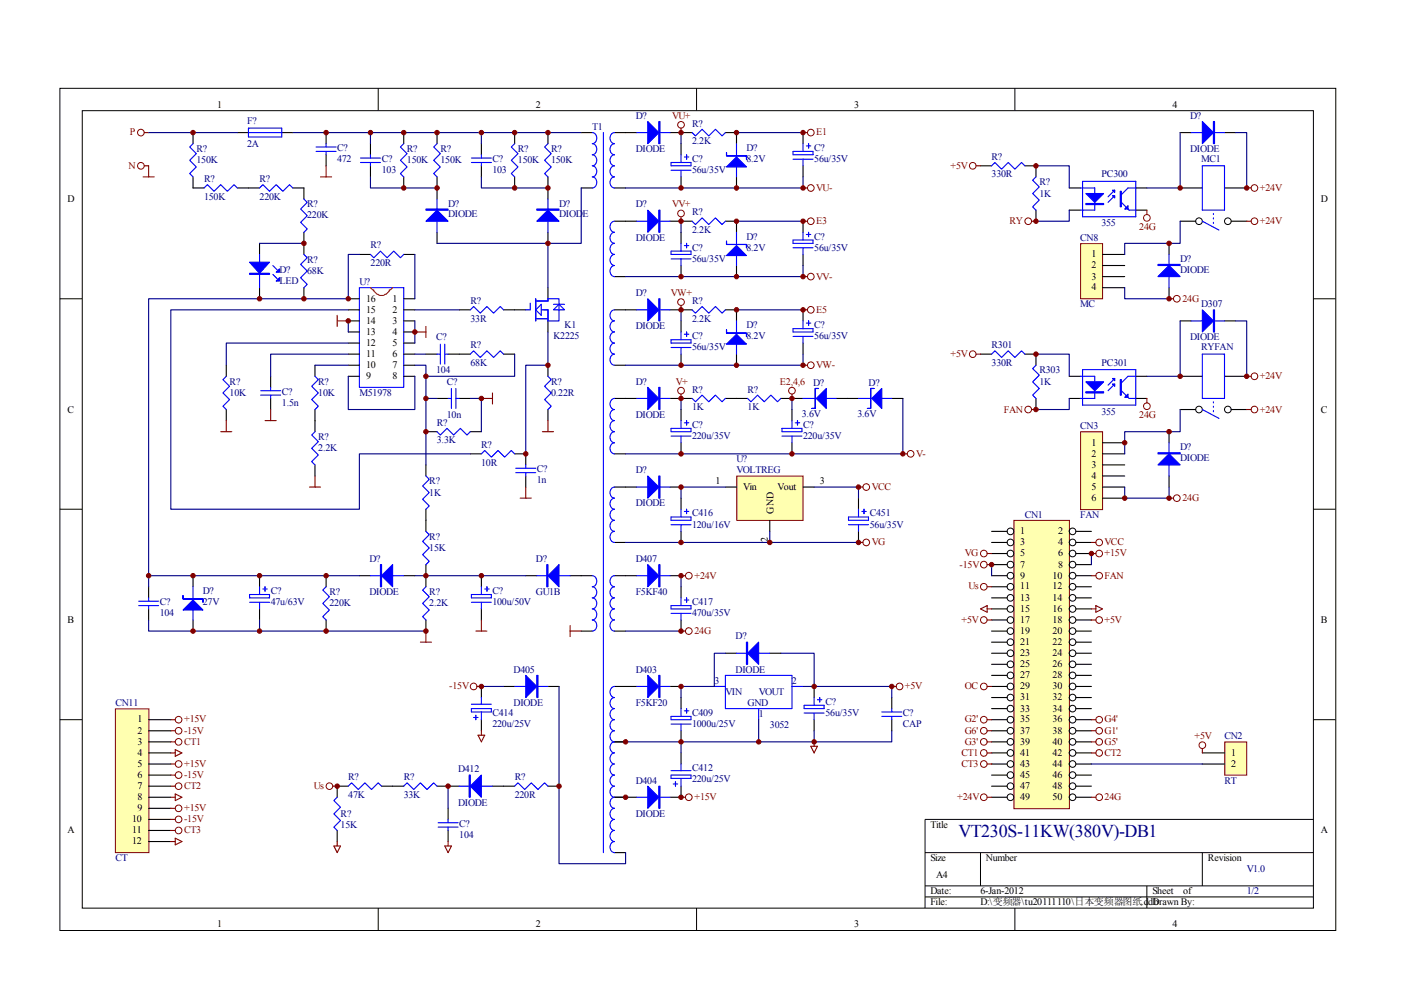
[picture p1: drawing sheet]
<svg xmlns="http://www.w3.org/2000/svg" width="297mm" height="210mm" viewBox="0 0 297 210" stroke-linecap="round" stroke-linejoin="round" font-family="sans-serif">
<g fill="none" stroke="#000" stroke-width=".21">
<path d="M12.7 18.7h270.5v178.6h-270.5zM80.2 18.7v4.7M147.7 18.7v4.7M215.2 18.7v4.7M17.4 23.5h261.1v169h-261.1zM12.7 63.3h4.7M278.4 63.3h4.7M12.7 108h4.7M278.4 108h4.7M12.7 152.6h4.7M278.4 152.6h4.7M278.4 173.7h-82.3v18.8"/>
<path d="M80.2 192.5v4.7M147.7 192.5v4.7M196.1 180.8h82.3M196.1 187.8h82.3M196.1 190.2h82.3M207.9 180.8v7M215.2 192.5v4.7M243.2 187.8v4.7M254.9 180.8v7"/>
</g>
<g fill="none" stroke="#000" stroke-width=".23">
<path d="M40.9 37.5v2.4h2.4M40.9 28.1v2.4M50.3 39.9h4.7M62.1 39.9h2.3v2.3M78.5 30.5v2.3M78.5 35.2v2.3M85.6 28.1v2.4M85.6 37.5v2.4M92.7 28.1v2.4M92.7 37.5v4.7M102.1 30.5v2.3M102.1 35.2v2.3"/>
<path d="M109.1 28.1v2.4M109.1 37.5v2.4M116.2 28.1v2.4M116.2 37.5v4.7M123.2 28.1h2.4M123.2 39.9h2.4M130.3 28.1h2.3M130.3 39.9h2.3M55 51.6v2.3M64.4 49.3v4.6M76.2 53.9h2.3M85.6 53.9h2.4"/>
<path d="M92.7 49.3v2.3M116.2 49.3v2.3M130.3 58.6h2.3M130.3 46.9h2.3M48 77.4v2.4M55 61v2.3M57.4 79.8v2.3M64.4 61v2.3M66.8 77.4v2.4M73.8 77.4h2.4M73.8 65.7h2.4M73.8 63.3h2.4"/>
<path d="M73.8 68h2.4M73.8 70.4h2.4M73.8 72.7h2.4M73.8 75.1h2.4M73.8 79.8h2.4M85.6 77.4h2.4M85.6 65.7h2.4M85.6 63.3h2.4M85.6 68h2.4M85.6 70.4h2.4M85.6 72.7h2.4M85.6 75.1h2.4"/>
<path d="M85.6 79.8h2.4M90.3 75.1h2.4M95 75.1h4.7M97.4 65.7h2.3M106.8 65.7h4.7M106.8 75.1h2.3M116.2 61v2.3M116.2 68v2.4M116.2 77.4v2.4M130.3 77.4h2.3M130.3 65.7h2.3M48 86.8v2.4"/>
<path d="M57.4 84.5v2.3M66.8 86.8v4.7M66.8 98.6v2.3M90.3 91.5h2.4M90.3 98.6v2.3M92.7 84.5h2.3M97.4 84.5h2.3M99.7 96.2h2.4M99.7 91.5h2.4M109.1 96.2h2.4v2.4M116.2 86.8v2.4M130.3 96.2h2.3"/>
<path d="M130.3 84.5h2.3M90.3 108v4.7M90.3 119.7v4.7M111.5 100.9v2.4M130.3 115h2.3M130.3 103.3h2.3M31.5 124.4v2.4M31.5 129.1v2.4M40.9 122.1v2.3M40.9 131.5v2.3M55 122.1v2.3M55 129.1v2.4"/>
<path d="M69.1 122.1v2.3M69.1 131.5v2.3M76.2 122.1h2.3M85.6 122.1h2.4M90.3 131.5v2.3M102.1 122.1v2.3M102.1 129.1v2.4M111.5 122.1h2.3M120.9 122.1h4.7M123.2 133.8h2.4M130.3 122.1h2.3M130.3 133.8h2.3"/>
<path d="M106.8 145.5h2.3M116.2 145.5h2.3M130.3 157.3h2.3M130.3 145.5h4.7M142 145.5h2.4M95 166.7h2.4M104.4 166.7h2.4M130.3 169h4.7M142 169h2.4M130.3 180.8h2.3"/>
</g>
<g fill="none" stroke="#00f" stroke-width=".23">
<path d="M40.9 30.5l-.7 .7 1.4 1.4-1.4 1.4 1.4 1.4-1.4 1.4 .7 .7M43.3 39.9l.7-.7 1.4 1.4 1.4-1.4 1.4 1.4 1.4-1.4 .7 .7M55 39.9l.7-.7 1.4 1.4 1.5-1.4 1.4 1.4 1.4-1.4 .7 .7M76.4 33.5h4.3M76.4 34.5h4.3M78.5 32.8v.7M78.5 34.5v.7M85.6 30.5l-.7 .7 1.4 1.4-1.4 1.4 1.4 1.4-1.4 1.4 .7 .7M92.7 30.5l-.8 .7 1.5 1.4-1.5 1.4 1.5 1.4-1.5 1.4 .8 .7M99.9 33.5h4.3M99.9 34.5h4.3M102.1 32.8v.7"/>
<path d="M102.1 34.5v.7M109.1 30.5l-.7 .7 1.4 1.4-1.4 1.4 1.4 1.4-1.4 1.4 .7 .7M116.2 30.5l-.7 .7 1.4 1.4-1.4 1.4 1.4 1.4-1.4 1.4 .7 .7M125.6 28.1a1.2 1.2 0 0 1 .9 1.2 1.2 1.2 0 0 1-.9 1.2 1.2 1.2 0 0 1 .9 1.1 1.2 1.2 0 0 1-.9 1.2 1.2 1.2 0 0 1 .9 1.2 1.2 1.2 0 0 1-.9 1.2 1.2 1.2 0 0 1 .9 1.1 1.2 1.2 0 0 1-.9 1.2 1.2 1.2 0 0 1 .9 1.2 1.2 1.2 0 0 1-.9 1.2M127.9 28.1v152.7M130.3 28.1a1.2 1.2 0 0 0-1 1.2 1.2 1.2 0 0 0 1 1.2 1.21 1.21 0 0 0-1 1.1 1.21 1.21 0 0 0 1 1.2 1.2 1.2 0 0 0-1 1.2 1.2 1.2 0 0 0 1 1.2 1.2 1.2 0 0 0-1 1.1 1.2 1.2 0 0 0 1 1.2 1.2 1.2 0 0 0-1 1.2 1.2 1.2 0 0 0 1 1.2M55 53.9v7.1M57.9 58.2l.9 .9M57.9 56.3l.9 .9M64.4 53.9l.7 .8-1.4 1.4 1.4 1.4-1.4 1.4 1.4 1.4-.7 .7M64.4 42.2l.7 .7-1.4 1.4 1.4 1.4-1.4 1.4 1.4 1.4-.7 .8M78.5 53.9l.8 .8 1.4-1.5 1.4 1.5 1.4-1.5 1.4 1.5 .7-.8"/>
<path d="M92.7 42.2v7.1M116.2 42.2v7.1M130.3 46.9a1.21 1.21 0 0 0-1 1.2 1.21 1.21 0 0 0 1 1.2 1.2 1.2 0 0 0-1 1.1 1.2 1.2 0 0 0 1 1.2 1.2 1.2 0 0 0-1 1.2 1.2 1.2 0 0 0 1 1.1 1.2 1.2 0 0 0-1 1.2 1.2 1.2 0 0 0 1 1.2 1.2 1.2 0 0 0-1 1.2 1.2 1.2 0 0 0 1 1.1M48 79.8l-.7 .7 1.4 1.4-1.4 1.4 1.4 1.4-1.4 1.4 .7 .7M66.8 79.8l.7 .7-1.4 1.4 1.4 1.4-1.4 1.4 1.4 1.4-.7 .7M76.2 61h9.4v21.1h-9.4zM92.7 75.1h.7M93.4 73v4.2M94.3 75.1h.7M94.3 73v4.2M99.7 75.1l.7-.7 1.4 1.4 1.4-1.4 1.4 1.4 1.5-1.4 .7 .7M99.7 65.7l.7-.7 1.4 1.4 1.4-1.4 1.4 1.4 1.5-1.4 .7 .7"/>
<path d="M112.4 64.3v1.4h-.9M113.6 63.8h2.6v-.5h2.3v4.7h-2.3v-2.3h-1.4M113.6 63.3v4.7M113.6 67.6h2.6M113.6 65.7l1.2-1.2v2.4zM116.2 79.8l.7 .7-1.4 1.4 1.4 1.4-1.4 1.4 1.4 1.4-.7 .7M117.3 65.7l1.2-1.2 1.2 1.2zM117.3 64.5h2.4M130.3 65.7a1.2 1.2 0 0 0-1 1.2 1.2 1.2 0 0 0 1 1.1 1.2 1.2 0 0 0-1 1.2 1.2 1.2 0 0 0 1 1.2 1.2 1.2 0 0 0-1 1.2 1.2 1.2 0 0 0 1 1.1 1.2 1.2 0 0 0-1 1.2 1.2 1.2 0 0 0 1 1.2 1.2 1.2 0 0 0-1 1.2 1.2 1.2 0 0 0 1 1.1M55.3 82.8h4.2M55.3 83.8h4.2M57.4 82.1v.7"/>
<path d="M57.4 83.8v.7M66.8 91.5l-.7 .7 1.4 1.4-1.4 1.5 1.4 1.4-1.4 1.4 .7 .7M92.7 91.5l.7 .7 1.4-1.4 1.4 1.4 1.4-1.4 1.4 1.4 .7-.7M95 84.5h.7M95.7 82.4v4.2M96.7 84.5h.7M96.7 82.4v4.2M102.1 96.2l.7-.7 1.4 1.4 1.4-1.4 1.4 1.4 1.4-1.4 .7 .7M109.4 99.3h4.2M111.5 98.6v.7M130.3 84.5a1.2 1.2 0 0 0-1 1.2 1.2 1.2 0 0 0 1 1.1 1.2 1.2 0 0 0-1 1.2 1.2 1.2 0 0 0 1 1.2 1.2 1.2 0 0 0-1 1.2 1.2 1.2 0 0 0 1 1.1 1.2 1.2 0 0 0-1 1.2 1.2 1.2 0 0 0 1 1.2 1.2 1.2 0 0 0-1 1.2 1.2 1.2 0 0 0 1 1.1M90.3 100.9l.7 .7-1.4 1.4 1.4 1.4-1.4 1.5 1.4 1.4-.7 .7"/>
<path d="M90.3 112.7l.7 .7-1.4 1.4 1.4 1.4-1.4 1.4 1.4 1.4-.7 .7M109.4 100.2h4.2M111.5 100.2v.7M130.3 103.3a1.2 1.2 0 0 0-1 1.1 1.2 1.2 0 0 0 1 1.2 1.2 1.2 0 0 0-1 1.2 1.2 1.2 0 0 0 1 1.2 1.21 1.21 0 0 0-1 1.1 1.21 1.21 0 0 0 1 1.2 1.2 1.2 0 0 0-1 1.2 1.2 1.2 0 0 0 1 1.2 1.2 1.2 0 0 0-1 1.1 1.2 1.2 0 0 0 1 1.2M29.4 127.5h4.2M29.4 128.4h4.2M31.5 126.8v.7M31.5 128.4v.7M40.9 124.4v7.1M52.9 127.7h4.2M52.9 126.1h4.2v.7h-4.2zM55 124.4v1.7"/>
<path d="M55 127.7v1.4M55.7 124.9h1M56.2 124.4v.9M69.1 124.4l-.7 .7 1.4 1.4-1.4 1.4 1.4 1.4-1.4 1.5 .7 .7M78.5 122.1h7.1M90.3 124.4l-.7 .7 1.4 1.4-1.4 1.4 1.4 1.4-1.4 1.5 .7 .7M99.9 126.1h4.3v.7h-4.3zM99.9 127.7h4.3M102.1 124.4v1.7M102.1 127.7v1.4M102.8 124.9h.9M103.2 124.4v.9"/>
<path d="M113.8 122.1h7.1M125.6 122.1a1.2 1.2 0 0 1 .9 1.1 1.2 1.2 0 0 1-.9 1.2 1.2 1.2 0 0 1 .9 1.2 1.2 1.2 0 0 1-.9 1.2M125.6 126.8a1.2 1.2 0 0 1 .9 1.1 1.2 1.2 0 0 1-.9 1.2 1.2 1.2 0 0 1 .9 1.2 1.2 1.2 0 0 1-.9 1.2 1.2 1.2 0 0 1 .9 1.1 1.2 1.2 0 0 1-.9 1.2M130.3 126.8a1.2 1.2 0 0 0-1 1.1 1.2 1.2 0 0 0 1 1.2 1.2 1.2 0 0 0-1 1.2 1.2 1.2 0 0 0 1 1.2 1.2 1.2 0 0 0-1 1.1 1.2 1.2 0 0 0 1 1.2M130.3 122.1a1.2 1.2 0 0 0-1 1.1 1.2 1.2 0 0 0 1 1.2 1.2 1.2 0 0 0-1 1.2 1.2 1.2 0 0 0 1 1.2M109.1 145.5h7.1M130.3 145.5a1.2 1.2 0 0 0-1 1.2 1.2 1.2 0 0 0 1 1.2 1.2 1.2 0 0 0-1 1.2 1.2 1.2 0 0 0 1 1.1 1.2 1.2 0 0 0-1 1.2 1.2 1.2 0 0 0 1 1.2 1.2 1.2 0 0 0-1 1.2 1.2 1.2 0 0 0 1 1.1 1.21 1.21 0 0 0-1 1.2 1.21 1.21 0 0 0 1 1.2 1.2 1.2 0 0 0-1 1.2 1.2 1.2 0 0 0 1 1.1 1.2 1.2 0 0 0-1 1.2 1.2 1.2 0 0 0 1 1.2 1.2 1.2 0 0 0-1 1.2 1.2 1.2 0 0 0 1 1.1 1.2 1.2 0 0 0-1 1.2 1.2 1.2 0 0 0 1 1.2 1.2 1.2 0 0 0-1 1.2 1.2 1.2 0 0 0 1 1.1 1.2 1.2 0 0 0-1 1.2 1.2 1.2 0 0 0 1 1.2 1.21 1.21 0 0 0-1 1.2 1.21 1.21 0 0 0 1 1.1 1.2 1.2 0 0 0-1 1.2 1.2 1.2 0 0 0 1 1.2 1.2 1.2 0 0 0-1 1.2 1.2 1.2 0 0 0 1 1.1 1.2 1.2 0 0 0-1 1.2 1.2 1.2 0 0 0 1 1.2M135 145.5h7M151.4 145.5h2.4M153.8 143.2h14.1v7h-14.1zM160.9 150.2v2.4M167.9 145.5h2.4"/>
<path d="M97.4 166.7h7M135 169h7"/>
</g>
<path d="M78.5 61l.5 .5h.3a1.74 1.74 0 0 0 1.6 1.1 1.74 1.74 0 0 0 1.6-1.1h.3l.4-.5" fill="none" stroke="#f00" stroke-width=".23"/>
<g fill="#00f" stroke="#00f" stroke-width=".23">
<path d="M113.8 46.9l2.4-2.3 2.3 2.3z"/>
<path d="M90.3 46.9l2.4-2.3 2.3 2.3z"/>
<path d="M52.9 55.6h4.2l-2.1 2.3z"/>
<path d="M59.3 58.9v.7h-.7z"/>
<path d="M59.3 57v.7h-.7z"/>
<path d="M118.5 119.7v4.7l-2.3-2.3z"/>
<path d="M83.2 119.7v4.7l-2.3-2.3z"/>
<path d="M38.8 129.3l2.1-2.1 2.1 2.1z"/>
<path d="M137.3 143.2l2.4 2.3-2.4 2.4z"/>
<path d="M137.3 166.7l2.4 2.3-2.4 2.4z"/>
<path d="M111.5 143.2l2.3 2.3-2.3 2.4z"/>
<path d="M99.7 166.7l2.4-2.4v4.7z"/>
<path d="M113.8 44.3h4.7v.3h-4.7z" fill-rule="evenodd"/>
<path d="M90.3 44.3h4.7v.3h-4.7z" fill-rule="evenodd"/>
<path d="M52.9 57.9h4.2v.3h-4.2z" fill-rule="evenodd"/>
<path d="M115.9 119.7h.3v4.7h-.3z" fill-rule="evenodd"/>
<path d="M80.7 119.7h.2v4.7h-.2z" fill-rule="evenodd"/>
<path d="M38.8 126.3v.7h4.2v.7v-.7h-4.2z" fill-rule="evenodd"/>
<path d="M139.7 143.2h.2v4.7h-.2z" fill-rule="evenodd"/>
<path d="M139.7 166.7h.2v4.7h-.2z" fill-rule="evenodd"/>
<path d="M113.8 143.2h.3v4.7h-.3z" fill-rule="evenodd"/>
<path d="M99.5 164.3h.2v4.7h-.2z" fill-rule="evenodd"/>
</g>
<g fill="none" stroke="#800000" stroke-width=".21">
<circle cx="29.9" cy="35.2" r=".71"/>
<circle cx="29.9" cy="28.1" r=".7"/>
</g>
<g fill="none" stroke="#800000" stroke-width=".23">
<path d="M30.3 37.5h2.4M30.6 28.1h.9M30.6 35.2h.9v2.3M71.5 66.9v2.3M71.5 68h2.3M88 70.4h2.3M90.3 69.2v2.4M46.8 91.5h2.3M48 89.2v2.3M56.2 89.2h2.4M57.4 86.8v2.4M102.1 84.5h2.3"/>
<path d="M104.4 83.3v2.4M115 91.5h2.3M116.2 89.2v2.3M65.6 103.3h2.4M66.8 100.9v2.4M110.3 105.6h2.3M111.5 103.3v2.3M89.1 136.2h2.4M90.3 133.8v2.4M100.9 133.8h2.3M102.1 131.5v2.3M120.9 132.6v2.4"/>
<path d="M120.9 133.8h2.3"/>
</g>
<g fill="none" stroke="#000080" stroke-width=".23">
<path d="M78.5 37.5v2.4h14.2M78.5 28.1v2.4M102.1 37.5v2.4h14.1M102.1 28.1v2.4M123.2 39.9v11.7h-7M55 51.6h9.4M76.2 53.9h-2.4v9.4h-42.3v58.8h44.7M88 53.9v9.4M92.7 51.6h23.5M116.2 51.6v9.4M66.8 77.4h7M73.8 79.8v7h14.2v-7"/>
<path d="M73.8 65.7h-37.6v42.3h40v-11.8h23.5M73.8 75.1h-16.4v4.7M73.8 72.7h-25.8v4.7M73.8 68v2.4M88 77.4h2.3v21.2M88 68v4.7M88 65.7h9.4M88 75.1h2.3M109.1 75.1v4.7h-18.8M116.2 70.4v7h-4.7v18.8M90.3 84.5h2.4M99.7 84.5h2.4v7"/>
<path d="M31.5 131.5v2.3h58.8M31.5 122.1v2.3M55 131.5v2.3M88 122.1h23.5"/>
</g>
<g fill="#800000" stroke="#800000" stroke-width=".21">
<circle cx="73.8" cy="63.3" r=".47"/>
<circle cx="64.4" cy="63.3" r=".47"/>
<circle cx="64.4" cy="51.6" r=".47"/>
<circle cx="116.2" cy="51.6" r=".47"/>
<circle cx="92.7" cy="39.9" r=".47"/>
<circle cx="85.6" cy="39.9" r=".47"/>
<circle cx="116.2" cy="39.9" r=".47"/>
<circle cx="109.1" cy="39.9" r=".47"/>
<circle cx="73.8" cy="68" r=".47"/>
<circle cx="88" cy="70.4" r=".47"/>
<circle cx="90.3" cy="122.1" r=".47"/>
<circle cx="102.1" cy="122.1" r=".47"/>
<circle cx="55" cy="63.3" r=".47"/>
<circle cx="69.1" cy="122.1" r=".47"/>
<circle cx="55" cy="122.1" r=".47"/>
<circle cx="40.9" cy="122.1" r=".47"/>
<circle cx="31.5" cy="122.1" r=".47"/>
<circle cx="90.3" cy="133.8" r=".47"/>
<circle cx="69.1" cy="133.8" r=".47"/>
<circle cx="40.9" cy="133.8" r=".47"/>
<circle cx="55" cy="133.8" r=".47"/>
<circle cx="90.3" cy="91.5" r=".47"/>
<circle cx="90.3" cy="79.8" r=".47"/>
<circle cx="90.3" cy="84.5" r=".47"/>
<circle cx="102.1" cy="84.5" r=".47"/>
<circle cx="116.2" cy="77.4" r=".47"/>
<circle cx="111.5" cy="96.2" r=".47"/>
<circle cx="132.6" cy="169" r=".47"/>
</g>
<path d="M156.3 101h14v9.3h-14z" fill="#ffffb0"/>
<g fill="none" stroke="#800000" stroke-width=".21">
<path d="M156.2 100.9h14.1v9.4h-14.1z"/>
<circle cx="144.4" cy="26.5" r=".71"/>
<circle cx="171.9" cy="39.9" r=".7"/>
<circle cx="171.9" cy="28.1" r=".7"/>
<circle cx="144.4" cy="45.3" r=".71"/>
<circle cx="171.9" cy="46.9" r=".7"/>
<circle cx="171.9" cy="58.6" r=".7"/>
<circle cx="144.4" cy="64" r=".71"/>
<circle cx="171.9" cy="65.7" r=".71"/>
<circle cx="171.9" cy="77.4" r=".7"/>
<circle cx="249.5" cy="63.3" r=".71"/>
<circle cx="144.4" cy="82.8" r=".71"/>
<circle cx="167.9" cy="82.8" r=".71"/>
<circle cx="193.1" cy="96.2" r=".71"/>
<circle cx="183.7" cy="115" r=".7"/>
<circle cx="183.7" cy="103.3" r=".7"/>
<circle cx="146" cy="133.8" r=".71"/>
<circle cx="146" cy="122.1" r=".71"/>
<circle cx="100.4" cy="145.5" r=".71"/>
<circle cx="190.7" cy="145.5" r=".71"/>
<circle cx="69.8" cy="166.7" r=".7"/>
<circle cx="146" cy="169" r=".71"/>
</g>
<g fill="none" stroke="#000" stroke-width=".23">
<path d="M132.6 28.1h2.4M142 28.1h4.7M144.4 30.5v2.3M144.4 37.5v2.4M153.8 28.1h2.4v2.4M156.2 37.5v2.4M170.3 28.1v2.4M170.3 35.2v2.3M132.6 46.9h2.4M142 46.9h4.7M144.4 49.3v2.3M144.4 56.3v2.3"/>
<path d="M153.8 46.9h2.4v2.4M156.2 56.3v2.3M170.3 46.9v2.4M170.3 53.9v2.4M132.6 65.7h2.4M142 65.7h4.7M144.4 68v2.4M144.4 75.1v2.3M153.8 65.7h2.4v2.3M156.2 75.1v2.3M170.3 65.7v2.3M170.3 72.7v2.4"/>
<path d="M132.6 84.5h2.4M142 84.5h4.7M144.4 86.8v2.4M144.4 93.9v2.3M153.8 84.5h4.7M165.6 84.5h4.7M167.9 86.8v2.4M167.9 93.9v2.3M177.3 84.5h2.4M132.6 103.3h2.4M142 103.3h2.4M144.4 105.6v2.4"/>
<path d="M144.4 112.7v2.3M153.8 103.3h2.4M163.2 110.3v2.4M170.3 103.3h2.3M182 105.6v2.4M182 112.7v2.3M132.6 122.1h2.4M142 122.1h2.4M144.4 124.4v2.4M144.4 131.5v2.3M153.8 138.5h2.4M163.2 138.5h2.4"/>
<path d="M102.1 145.5v2.4M102.1 152.6v2.3M144.4 147.9v2.3M144.4 154.9v2.4M144.4 159.6v2.4M172.6 145.5v2.4M172.6 152.6v2.3M189.1 147.9v2.3M189.1 152.6v2.3M71.5 176.1v2.3M73.8 166.7h-2.3v2.3M80.9 166.7h4.7"/>
<path d="M92.7 166.7h2.3M95 171.4v2.3M95 176.1v2.3M106.8 166.7h2.3M116.2 166.7h2.3M144.4 166.7v2.3"/>
</g>
<g fill="none" stroke="#00f" stroke-width=".23">
<path d="M135 28.1h7M142.3 34.5h4.2v.7h-4.2zM142.3 36.1h4.2M144.4 32.8v1.7M144.4 36.1v1.4M145.1 33.3h.9M145.6 32.8v.9M146.7 28.1l.7 .7 1.5-1.4 1.4 1.4 1.4-1.4 1.4 1.4 .7-.7M156.2 30.5v7M168.1 32.1h4.3v.7h-4.3zM168.1 33.7h4.3M170.3 30.5v1.6"/>
<path d="M170.3 33.7v1.5M171 30.9h.9M171.4 30.5v.9M135 46.9h7M142.3 53.2h4.2v.7h-4.2zM142.3 54.9h4.2M144.4 51.6v1.6M144.4 54.9v1.4M145.1 52.1h.9M145.6 51.6v.9M146.7 46.9l.7 .7 1.5-1.4 1.4 1.4 1.4-1.4 1.4 1.4 .7-.7M156.2 49.3v7"/>
<path d="M168.1 50.9h4.3v.7h-4.3zM168.1 52.5h4.3M170.3 49.3v1.6M170.3 52.5v1.4M171 49.7h.9M171.4 49.3v.9M135 65.7h7M142.3 72h4.2v.7h-4.2zM142.3 73.7h4.2M144.4 70.4v1.6M144.4 73.7v1.4M145.1 70.9h.9"/>
<path d="M145.6 70.4v.9M146.7 65.7l.7 .7 1.5-1.4 1.4 1.4 1.4-1.4 1.4 1.4 .7-.7M156.2 68v7.1M168.1 69.7h4.3v.7h-4.3zM168.1 71.3h4.3M170.3 68v1.7M170.3 71.3v1.4M171 68.5h.9M171.4 68v1M135 84.5h7M142.3 90.8h4.2v.7h-4.2zM142.3 92.5h4.2"/>
<path d="M144.4 89.2v1.6M144.4 92.5v1.4M145.1 89.6h.9M145.6 89.2v.9M146.7 84.5l.7 .7 1.5-1.4 1.4 1.4 1.4-1.4 1.4 1.4 .7-.7M158.5 84.5l.7 .7 1.4-1.4 1.4 1.4 1.4-1.4 1.5 1.4 .7-.7M165.8 92.5h4.2M165.8 90.8h4.2v.7h-4.2zM167.9 89.2v1.6M167.9 92.5v1.4M168.6 89.6h1M169.1 89.2v.9"/>
<path d="M170.3 84.5h7M135 103.3h7M142.3 109.6h4.2v.7h-4.2zM142.3 111.3h4.2M144.4 108v1.6M144.4 111.3v1.4M145.1 108.4h.9M145.6 108v.9M179.9 111.3h4.2M179.9 109.6h4.2v.7h-4.2zM182 108v1.6M182 111.3v1.4"/>
<path d="M182.7 108.4h1M183.2 108v.9M135 122.1h7M142.3 128.4h4.2v.7h-4.2zM142.3 130h4.2M144.4 126.8v1.6M144.4 130v1.5M145.1 127.2h.9M145.6 126.8v.9M156.2 138.5h7M99.9 150.2h4.3v.7h-4.3zM99.9 149.3h4.3"/>
<path d="M100.4 152.1h1M100.9 151.7v.9M102.1 147.9v1.4M102.1 150.9v1.7M142.3 151.9h4.2v.7h-4.2zM142.3 153.5h4.2M144.4 150.2v1.7M144.4 153.5v1.4M145.1 150.7h.9M145.6 150.2v1M170.5 149.5h4.2v.7h-4.2zM170.5 151.2h4.2"/>
<path d="M172.6 147.9v1.6M172.6 151.2v1.4M173.3 148.4h1M173.8 147.9v.9M187 151.9h4.2M187 150.9h4.2M189.1 150.2v.7M189.1 151.9v.7M71.5 169l-.7 .7 1.4 1.4-1.4 1.5 1.4 1.4-1.4 1.4 .7 .7M73.8 166.7l.7-.7 1.5 1.4 1.4-1.4 1.4 1.4 1.4-1.4 .7 .7M85.6 166.7l.7-.7 1.4 1.4 1.4-1.4 1.4 1.4 1.4-1.4 .8 .7M92.9 174.4h4.2"/>
<path d="M92.9 175.4h4.2M95 173.7v.7M95 175.4v.7M109.1 166.7l.7-.7 1.4 1.4 1.4-1.4 1.5 1.4 1.4-1.4 .7 .7M142.3 164.3h4.2v.7h-4.2zM142.3 163.4h4.2M142.7 166.2h1M143.2 165.7v1M144.4 162v1.4M144.4 165v1.7"/>
</g>
<g fill="#00f" stroke="#00f" stroke-width=".23">
<path d="M137.3 25.8l2.4 2.3-2.4 2.4z"/>
<path d="M137.3 44.6l2.4 2.3-2.4 2.4z"/>
<path d="M137.3 63.3l2.4 2.4-2.4 2.3z"/>
<path d="M137.3 100.9l2.4 2.4-2.4 2.3z"/>
<path d="M137.3 119.7l2.4 2.4-2.4 2.3z"/>
<path d="M160.9 136.2v4.7l-2.4-2.4z"/>
<path d="M154 35.4l2.2-2.1 2.1 2.1z"/>
<path d="M154 54.2l2.2-2.1 2.1 2.1z"/>
<path d="M154 73l2.2-2.1 2.1 2.1z"/>
<path d="M173.1 84.5l2.1-2.1v4.2z"/>
<path d="M137.3 82.1l2.4 2.4-2.4 2.3z"/>
<path d="M139.7 25.8h.2v4.7h-.2z" fill-rule="evenodd"/>
<path d="M139.7 44.6h.2v4.7h-.2z" fill-rule="evenodd"/>
<path d="M139.7 63.3h.2v4.7h-.2z" fill-rule="evenodd"/>
<path d="M139.7 100.9h.2v4.7h-.2z" fill-rule="evenodd"/>
<path d="M139.7 119.7h.2v4.7h-.2z" fill-rule="evenodd"/>
<path d="M158.3 136.2h.2v4.7h-.2z" fill-rule="evenodd"/>
<path d="M154 32.3v.7h4.3v.7v-.7h-4.3z" fill-rule="evenodd"/>
<path d="M154 51.1v.7h4.3v.7v-.7h-4.3z" fill-rule="evenodd"/>
<path d="M154 69.9v.7h4.3v.7v-.7h-4.3z" fill-rule="evenodd"/>
<path d="M172.8 82.4h.8h-.8v4.2h-.7h.7z" fill-rule="evenodd"/>
<path d="M139.7 82.1h.2v4.7h-.2z" fill-rule="evenodd"/>
</g>
<g fill="none" stroke="#000080" stroke-width=".23">
<path d="M144.4 28.1v2.4M156.2 28.1h14.1M170.3 37.5v2.4h-37.7M144.4 46.9v2.4M156.2 46.9h14.1M170.3 56.3v2.3h-37.7M144.4 65.7v2.3M156.2 65.7h14.1M170.3 75.1v2.3h-37.7M144.4 84.5v2.3M191.4 84.5v11.7h-58.8M132.6 115h49.4"/>
<path d="M153.8 103.3h-9.4v2.3M163.2 112.7v2.3M172.6 103.3h9.4v2.3M132.6 133.8h11.8M144.4 122.1v2.3M153.8 138.5h-2.4v7h-7v2.4M165.6 138.5h7v7M102.1 145.5h4.7M118.5 145.5v37.6h14.1v-2.3M144.4 157.3v2.3M160.9 152.6v4.7M170.3 145.5h18.8v2.4"/>
<path d="M172.6 154.9v2.4h-40M189.1 154.9v2.4h-16.5M95 166.7v4.7"/>
</g>
<g fill="#800000" stroke="#800000" stroke-width=".21">
<circle cx="118.5" cy="166.7" r=".47"/>
<circle cx="144.4" cy="145.5" r=".47"/>
<circle cx="132.6" cy="157.3" r=".47"/>
<circle cx="160.9" cy="157.3" r=".47"/>
<circle cx="144.4" cy="157.3" r=".47"/>
<circle cx="172.6" cy="157.3" r=".47"/>
<circle cx="172.6" cy="145.5" r=".47"/>
<circle cx="144.4" cy="103.3" r=".47"/>
<circle cx="144.4" cy="115" r=".47"/>
<circle cx="170.3" cy="28.1" r=".47"/>
<circle cx="156.1" cy="28.1" r=".47"/>
<circle cx="144.4" cy="28.1" r=".47"/>
<circle cx="170.3" cy="39.9" r=".47"/>
<circle cx="144.4" cy="39.9" r=".47"/>
<circle cx="156.1" cy="39.9" r=".47"/>
<circle cx="170.3" cy="46.9" r=".47"/>
<circle cx="156.1" cy="46.9" r=".47"/>
<circle cx="144.4" cy="46.9" r=".47"/>
<circle cx="170.3" cy="58.6" r=".47"/>
<circle cx="144.4" cy="58.6" r=".47"/>
<circle cx="156.1" cy="58.6" r=".47"/>
<circle cx="170.3" cy="65.7" r=".47"/>
<circle cx="156.1" cy="65.7" r=".47"/>
<circle cx="144.4" cy="65.7" r=".47"/>
<circle cx="170.3" cy="77.4" r=".47"/>
<circle cx="144.4" cy="77.4" r=".47"/>
<circle cx="156.1" cy="77.4" r=".47"/>
<circle cx="144.4" cy="84.5" r=".47"/>
<circle cx="163.2" cy="115" r=".47"/>
<circle cx="182" cy="103.3" r=".47"/>
<circle cx="182" cy="115" r=".47"/>
<circle cx="144.4" cy="122.1" r=".47"/>
<circle cx="144.4" cy="133.8" r=".47"/>
<circle cx="189.1" cy="145.5" r=".47"/>
<circle cx="144.4" cy="169" r=".47"/>
<circle cx="102.1" cy="145.5" r=".47"/>
<circle cx="71.5" cy="166.7" r=".47"/>
<circle cx="95" cy="166.7" r=".47"/>
</g>
<g fill="none" stroke="#800000" stroke-width=".23">
<path d="M144.4 27.2v.9M170.3 28.1h.9M170.3 39.9h.9M144.4 46v.9M170.3 46.9h.9M170.3 58.6h.9M144.4 64.8v.9M170.3 65.7h.9M170.3 77.4h.9M247.9 63.3h.9M144.4 83.5v1M167.9 83.5v1"/>
<path d="M191.4 96.2h1M182 103.3h1M182 115h1M144.4 122.1h.9M144.4 133.8h.9M101.1 145.5h1M101.4 155.9h1.4l-.7 1.4zM102.1 154.9v1M171.9 158.2h1.4l-.7 1.4zM172.6 157.3v.9M189.1 145.5h.9M70.5 166.7h1"/>
<path d="M70.8 179.4h1.4l-.7 1.4zM71.5 178.4v1M94.3 179.4h1.4l-.7 1.4zM95 178.4v1M144.4 169h.9"/>
</g>
<path d="M215.1 110.4h11.6v61.1h-11.6z" fill="#ffffb0"/>
<g fill="none" stroke="#800000" stroke-width=".21">
<path d="M215 110.3h11.7v61.2h-11.7z"/>
<circle cx="206.2" cy="35.2" r=".71"/>
<circle cx="218" cy="46.9" r=".71"/>
</g>
<g fill="none" stroke="#000" stroke-width=".21">
<circle cx="254.2" cy="46.9" r=".7"/>
<circle cx="260.3" cy="46.9" r=".71"/>
<circle cx="214.2" cy="112.7" r=".71"/>
<circle cx="214.2" cy="115" r=".71"/>
<circle cx="214.2" cy="119.7" r=".71"/>
<circle cx="214.2" cy="117.4" r=".71"/>
<circle cx="227.4" cy="112.7" r=".71"/>
<circle cx="227.4" cy="115" r=".7"/>
<circle cx="227.4" cy="119.7" r=".7"/>
<circle cx="227.4" cy="117.4" r=".7"/>
<circle cx="214.2" cy="129.1" r=".71"/>
<circle cx="214.2" cy="126.8" r=".71"/>
<circle cx="214.2" cy="133.8" r=".71"/>
<circle cx="214.2" cy="124.4" r=".71"/>
<circle cx="214.2" cy="138.5" r=".71"/>
<circle cx="214.2" cy="136.2" r=".71"/>
<circle cx="214.2" cy="131.5" r=".71"/>
<circle cx="214.2" cy="122.1" r=".71"/>
<circle cx="227.4" cy="129.1" r=".71"/>
<circle cx="227.4" cy="126.8" r=".71"/>
<circle cx="227.4" cy="124.4" r=".7"/>
<circle cx="227.4" cy="133.8" r=".7"/>
<circle cx="227.4" cy="138.5" r=".7"/>
<circle cx="227.4" cy="136.2" r=".7"/>
<circle cx="227.4" cy="122.1" r=".7"/>
<circle cx="227.4" cy="131.5" r=".7"/>
<circle cx="214.2" cy="143.2" r=".71"/>
<circle cx="214.2" cy="157.3" r=".71"/>
<circle cx="214.2" cy="145.5" r=".71"/>
<circle cx="214.2" cy="159.6" r=".71"/>
<circle cx="214.2" cy="140.8" r=".71"/>
<circle cx="214.2" cy="152.6" r=".71"/>
<circle cx="214.2" cy="147.9" r=".71"/>
<circle cx="214.2" cy="154.9" r=".71"/>
<circle cx="214.2" cy="150.2" r=".71"/>
<circle cx="227.4" cy="143.2" r=".71"/>
<circle cx="227.4" cy="157.3" r=".71"/>
<circle cx="227.4" cy="145.5" r=".71"/>
<circle cx="227.4" cy="140.8" r=".71"/>
<circle cx="227.4" cy="159.6" r=".71"/>
<circle cx="227.4" cy="152.6" r=".7"/>
<circle cx="227.4" cy="147.9" r=".7"/>
<circle cx="227.4" cy="154.9" r=".7"/>
<circle cx="227.4" cy="150.2" r=".7"/>
<circle cx="214.2" cy="162" r=".71"/>
<circle cx="214.2" cy="164.3" r=".71"/>
<circle cx="214.2" cy="169" r=".71"/>
<circle cx="214.2" cy="166.7" r=".71"/>
<circle cx="227.4" cy="162" r=".7"/>
<circle cx="227.4" cy="164.3" r=".7"/>
<circle cx="227.4" cy="169" r=".7"/>
<circle cx="227.4" cy="166.7" r=".7"/>
</g>
<g fill="none" stroke="#000" stroke-width=".23">
<path d="M207.9 35.2h2.3M217.3 35.2h2.3v2.3M226.7 39.9h2.3M240.8 39.9h2.4M250.2 39.9h4.7M250.2 28.1h2.4M259.6 39.9h4.7M259.6 28.1h2.4M219.6 44.6v2.3M226.7 44.6h2.3M240.8 44.6h2.4M247.9 51.6v2.3"/>
<path d="M250.2 46.9h3.3M261 46.9h3.3M247.9 61v2.3M250.2 68h2.4M259.6 68h2.4M210.2 112.7h3.3M210.2 115h3.3M210.2 117.4h3.3M210.2 119.7h3.3M228.1 112.7h3.3M228.1 115h3.3M228.1 117.4h3.3"/>
<path d="M228.1 119.7h3.3M210.2 122.1h3.3M210.2 124.4h3.3M210.2 126.8h3.3M210.2 129.1h3.3M210.2 131.5h3.3M210.2 133.8h3.3M210.2 136.2h3.3M210.2 138.5h3.3M228.1 122.1h3.3M228.1 124.4h3.3M228.1 126.8h3.3"/>
<path d="M228.1 129.1h3.3M228.1 131.5h3.3M228.1 133.8h3.3M228.1 136.2h3.3M228.1 138.5h3.3M210.2 140.9h3.3M210.2 143.2h3.3M210.2 145.5h3.3M210.2 147.9h3.3M210.2 150.2h3.3M210.2 152.6h3.3M210.2 154.9h3.3"/>
<path d="M210.2 157.3h3.3M210.2 159.6h3.3M228.1 140.9h3.3M228.1 143.2h3.3M228.1 145.5h3.3M228.1 147.9h3.3M228.1 150.2h3.3M228.1 152.6h3.3M228.1 154.9h3.3M228.1 157.3h3.3M228.1 159.6h3.3M210.2 162h3.3"/>
<path d="M210.2 164.3h3.3M210.2 166.7h3.3M210.2 169h3.3M228.1 162h3.3M228.1 164.3h3.3M228.1 166.7h3.3M228.1 169h3.3"/>
</g>
<g fill="none" stroke="#00f" stroke-width=".23">
<path d="M210.2 35.2l.7-.7 1.5 1.4 1.4-1.4 1.4 1.4 1.4-1.4 .7 .7M219.6 37.5l-.7 .7 1.5 1.4-1.5 1.4 1.5 1.4-1.5 1.5 .7 .7M229 39.9h3.1v4.7h-3.1M229.5 38.4h11.3v7.6h-11.3zM240.8 39.9h-1.6l-1.5 1.4M252.6 28.1h7M254.9 35.2h4.7v9.4h-4.7zM236.3 41.5l-1.4 1.4M236.3 40.3l-1.4 1.4M237.7 42.9l1.7 1.7h1.4M247.9 53.9v7.1M254.9 46.9l3.5 1.9"/>
<path d="M257.3 45.3v.2M257.3 46.2v.2M257.3 47.1v.3M252.6 68h7"/>
</g>
<g fill="#00f" stroke="#00f" stroke-width=".23">
<path d="M254.9 65.7l2.4 2.3-2.4 2.4z"/>
<path d="M230.2 41h3.8l-1.9 1.9z"/>
<path d="M235.9 40.3h.4v.5z"/>
<path d="M235.9 41.5h.4v.5z"/>
<path d="M239.2 43.6v.7h-.7z"/>
<path d="M254.9 25.8l2.4 2.3-2.4 2.4z"/>
<path d="M247.9 56.3l2.3 2.3h-4.7z"/>
<path d="M257.3 65.7h.2v4.7h-.2z" fill-rule="evenodd"/>
<path d="M230.2 43.1h3.8v.3h-3.8z" fill-rule="evenodd"/>
<path d="M237.5 40.6h.2v3.3h-.2z" fill-rule="evenodd"/>
<path d="M257.3 25.8h.2v4.7h-.2z" fill-rule="evenodd"/>
<path d="M245.5 56.1h4.7v.2h-4.7z" fill-rule="evenodd"/>
</g>
<path d="M206.9 35.2h1M218.7 46.9h.9" fill="none" stroke="#800000" stroke-width=".23"/>
<path d="M229.2 51.7h4.6v11.6h-4.6z" fill="#ffffb0"/>
<g fill="none" stroke="#800000" stroke-width=".21">
<path d="M229.1 51.7h4.7v11.6h-4.7z"/>
<circle cx="266" cy="39.9" r=".7"/>
<circle cx="243.2" cy="46.2" r=".71"/>
<circle cx="266" cy="46.9" r=".7"/>
<circle cx="206.2" cy="75.1" r=".71"/>
<circle cx="218" cy="86.8" r=".71"/>
</g>
<g fill="none" stroke="#000" stroke-width=".23">
<path d="M233.8 53.9h4.7M233.8 56.3h4.7M233.8 58.6h4.7M207.9 75.1h2.3M217.3 75.1h2.3v2.3M226.7 79.8h2.3M233.8 61h4.7M240.8 79.8h2.4M250.2 79.8h4.7M259.6 79.8h4.7M219.6 84.5v2.3M226.7 84.5h2.3"/>
<path d="M240.8 84.5h2.4M247.9 91.5v2.4M250.2 86.8h3.3M261 86.8h3.3M247.9 100.9v2.4"/>
</g>
<path d="M219.6 35.2h7.1v4.7M250.2 28.1v11.8h-7M262 28.1h2.3v11.8M226.7 44.6v2.3h-7.1M250.2 46.9v4.7h-11.7v2.3M238.5 61v2.3h9.4" fill="none" stroke="#000080" stroke-width=".23"/>
<path d="M264.3 39.9h1M243.2 44.6v.9M264.3 46.9h1M206.9 75.1h1M218.7 86.8h.9" fill="none" stroke="#800000" stroke-width=".23"/>
<g fill="#800000" stroke="#800000" stroke-width=".21">
<circle cx="250.2" cy="39.9" r=".47"/>
<circle cx="264.3" cy="39.9" r=".47"/>
<circle cx="219.6" cy="35.2" r=".47"/>
<circle cx="219.6" cy="46.9" r=".47"/>
<circle cx="247.9" cy="51.6" r=".47"/>
<circle cx="247.9" cy="63.3" r=".47"/>
</g>
<g fill="none" stroke="#00f" stroke-width=".23">
<path d="M210.2 75.1l.7-.7 1.5 1.4 1.4-1.4 1.4 1.4 1.4-1.4 .7 .7M219.6 77.4l-.7 .7 1.5 1.4-1.5 1.5 1.5 1.4-1.5 1.4 .7 .7M229 79.8h3.1v4.7h-3.1M229.5 78.4h11.3v7.5h-11.3zM240.8 79.8h-1.6l-1.5 1.4M254.9 75.1h4.7v9.4h-4.7zM236.3 81.4l-1.4 1.4M236.3 80.3l-1.4 1.4M237.7 82.8l1.7 1.7h1.4M247.9 93.9v7M254.9 86.8l3.5 1.9M257.3 85.2v.2"/>
<path d="M257.3 86.1v.3M257.3 87.1v.2"/>
</g>
<g fill="#00f" stroke="#00f" stroke-width=".23">
<path d="M230.2 81h3.8l-1.9 1.8z"/>
<path d="M235.9 80.3h.4v.4z"/>
<path d="M235.9 81.4h.4v.5z"/>
<path d="M239.2 83.5v.7h-.7z"/>
<path d="M245.5 98.6l2.4-2.4 2.3 2.4z"/>
<path d="M230.2 83.1h3.8v.2h-3.8z" fill-rule="evenodd"/>
<path d="M237.5 80.5h.2v3.3h-.2z" fill-rule="evenodd"/>
<path d="M245.5 96h4.7v.2h-4.7z" fill-rule="evenodd"/>
</g>
<g fill="none" stroke="#000" stroke-width=".21">
<circle cx="254.2" cy="86.8" r=".7"/>
<circle cx="260.3" cy="86.8" r=".71"/>
</g>
<path d="M229.2 91.6h4.6v16.4h-4.6z" fill="#ffffb0"/>
<g fill="none" stroke="#800000" stroke-width=".21">
<path d="M229.1 91.5h4.7v16.5h-4.7z"/>
<circle cx="266" cy="79.8" r=".71"/>
<circle cx="243.2" cy="86.1" r=".71"/>
<circle cx="266" cy="86.8" r=".7"/>
<circle cx="249.5" cy="105.6" r=".71"/>
</g>
<path d="M233.8 93.9h4.7M233.8 96.2h4.7M233.8 98.6h4.7M233.8 100.9h4.7M233.8 103.3h4.7M233.8 105.6h4.7" fill="none" stroke="#000" stroke-width=".23"/>
<path d="M219.6 75.1h7.1v4.7M250.2 68v11.8h-7M262 68h2.3v11.8M226.7 84.5v2.3h-7.1M250.2 86.8v4.7h-11.7v4.7M238.5 103.3v2.3h9.4v-2.3" fill="none" stroke="#000080" stroke-width=".23"/>
<path d="M264.3 79.8h1M243.2 84.5v.9M264.3 86.8h1M247.9 105.6h.9" fill="none" stroke="#800000" stroke-width=".23"/>
<g fill="#800000" stroke="#800000" stroke-width=".21">
<circle cx="250.2" cy="79.8" r=".47"/>
<circle cx="264.3" cy="79.8" r=".47"/>
<circle cx="219.6" cy="75.1" r=".47"/>
<circle cx="247.9" cy="91.5" r=".47"/>
<circle cx="219.6" cy="86.8" r=".47"/>
<circle cx="238.5" cy="105.6" r=".47"/>
<circle cx="247.9" cy="105.6" r=".47"/>
<circle cx="238.5" cy="93.9" r=".47"/>
</g>
<path d="M24.6 150.4h7v30.4h-7z" fill="#ffffb0"/>
<g fill="none" stroke="#800000" stroke-width=".21">
<path d="M24.5 150.3h7.1v30.5h-7.1z"/>
<circle cx="208.6" cy="119.7" r=".71"/>
<circle cx="208.6" cy="117.4" r=".71"/>
<circle cx="233" cy="115" r=".71"/>
<circle cx="233" cy="117.4" r=".71"/>
<circle cx="208.6" cy="124.4" r=".71"/>
<circle cx="208.6" cy="131.5" r=".71"/>
<circle cx="233" cy="131.5" r=".71"/>
<circle cx="233" cy="122.1" r=".71"/>
<circle cx="37.9" cy="157.3" r=".71"/>
<circle cx="37.9" cy="152.6" r=".7"/>
<circle cx="37.9" cy="154.9" r=".7"/>
<circle cx="37.9" cy="173.7" r=".71"/>
<circle cx="37.9" cy="176.1" r=".71"/>
<circle cx="37.9" cy="162" r=".7"/>
<circle cx="37.9" cy="164.3" r=".7"/>
<circle cx="37.9" cy="171.4" r=".7"/>
<circle cx="37.9" cy="166.7" r=".7"/>
</g>
<g fill="none" stroke="#000" stroke-width=".23">
<path d="M179.7 84.5h2.3M189.1 84.5h2.3M31.5 152.6h4.7M31.5 154.9h4.7M31.5 157.3h4.7M31.5 159.6h4.7M31.5 162h4.7M31.5 164.3h4.7M31.5 166.7h4.7M31.5 169h4.7M31.5 171.4h4.7M31.5 173.7h4.7"/>
<path d="M31.5 176.1h4.7M31.5 178.4h4.7"/>
</g>
<g fill="none" stroke="#800000" stroke-width=".23">
<path d="M209.3 117.4h.9M209.3 119.7h.9M231.4 115h.9M231.4 117.4h.9M207.9 129.1l1.4-.7v1.4zM209.3 129.1h.9M209.3 131.5h.9M209.3 124.4h.9M231.4 129.1h.9M231.4 122.1h.9M231.4 131.5h.9M232.3 128.4l1.5 .7-1.5 .7z"/>
<path d="M36.2 152.6h1M36.2 154.9h1M36.2 157.3h1M36.2 159.6h1M37.2 158.9l1.4 .7-1.4 .7zM36.2 162h1M36.2 171.4h1M36.2 164.3h1M36.2 173.7h1M36.2 166.7h1M36.2 176.1h1M36.2 169h1"/>
<path d="M36.2 178.4h1M37.2 168.3l1.4 .7-1.4 .7zM37.2 177.7l1.4 .7-1.4 .7z"/>
</g>
<path d="M182 84.5h7.1" fill="none" stroke="#00f" stroke-width=".23"/>
<g fill="#00f" stroke="#00f" stroke-width=".23">
<path d="M184.8 84.5l2.2-2.1v4.2z"/>
<path d="M184.6 82.4h.7h-.7v4.2h-.7h.7z" fill-rule="evenodd"/>
</g>
<g fill="#800000" stroke="#800000" stroke-width=".21">
<circle cx="191.4" cy="96.2" r=".47"/>
<circle cx="144.4" cy="96.2" r=".47"/>
<circle cx="167.9" cy="96.2" r=".47"/>
<circle cx="167.9" cy="84.5" r=".47"/>
<circle cx="210.2" cy="119.7" r=".47"/>
<circle cx="231.4" cy="117.4" r=".47"/>
</g>
<path d="M167.9 84.5v2.3M210.2 119.7v2.4M231.4 117.4v2.3" fill="none" stroke="#000080" stroke-width=".23"/>
<path d="M259.8 157.4h4.5v7h-4.5z" fill="#ffffb0"/>
<g fill="none" stroke="#800000" stroke-width=".21">
<path d="M259.7 157.3h4.6v7.1h-4.6z"/>
<circle cx="208.6" cy="157.3" r=".71"/>
<circle cx="208.6" cy="145.5" r=".71"/>
<circle cx="208.6" cy="159.6" r=".71"/>
<circle cx="208.6" cy="152.6" r=".71"/>
<circle cx="208.6" cy="154.9" r=".71"/>
<circle cx="233" cy="157.3" r=".71"/>
<circle cx="233" cy="159.6" r=".71"/>
<circle cx="233" cy="152.6" r=".71"/>
<circle cx="233" cy="154.9" r=".71"/>
<circle cx="254.9" cy="158" r=".71"/>
<circle cx="208.6" cy="162" r=".71"/>
<circle cx="208.6" cy="169" r=".71"/>
<circle cx="233" cy="169" r=".71"/>
</g>
<path d="M50.3 28.1h2.4M59.7 28.1h2.4M69.1 28.1v2.4M69.1 32.8v2.4M254.9 159.6h4.7M254.9 162h4.7" fill="none" stroke="#000" stroke-width=".23"/>
<g fill="none" stroke="#800000" stroke-width=".23">
<path d="M68 37.5h2.3M69.1 35.2v2.3M209.3 159.6h.9M209.3 152.6h.9M209.3 154.9h.9M209.3 157.3h.9M209.3 145.5h.9M231.4 159.6h.9M231.4 152.6h.9M231.4 154.9h.9M231.4 157.3h.9M254.9 158.7v.9"/>
<path d="M209.3 169h.9M209.3 162h.9M231.4 169h.9"/>
</g>
<path d="M31.5 28.1h18.8M62.1 28.1h61.1M231.4 162h23.5" fill="none" stroke="#000080" stroke-width=".23"/>
<path d="M52.7 27.2h7v1.8h-7zM52.7 28.1h7M67 31.2h4.3M67 32.1h4.3M69.1 30.5v.7M69.1 32.1v.7" fill="none" stroke="#00f" stroke-width=".23"/>
<g fill="#800000" stroke="#800000" stroke-width=".21">
<circle cx="40.9" cy="28.1" r=".47"/>
<circle cx="116.2" cy="28.1" r=".47"/>
<circle cx="109.1" cy="28.1" r=".47"/>
<circle cx="92.7" cy="28.1" r=".47"/>
<circle cx="85.6" cy="28.1" r=".47"/>
<circle cx="78.5" cy="28.1" r=".47"/>
<circle cx="102.1" cy="28.1" r=".47"/>
<circle cx="69.1" cy="28.1" r=".47"/>
</g>
<text font-size="3.8" fill="#000080" x="203.2" y="177.5">VT230S-11KW(380V)-DB1</text>
<g font-size="2.1">
<text x="46.1" y="22.9">1</text>
<text x="113.6" y="22.9">2</text>
<text x="181.1" y="22.9">3</text>
<text x="248.6" y="22.9">4</text>
<text x="14.3" y="42.8">D</text>
<text x="280.1" y="42.8">D</text>
<text x="231.4" y="54.5">1</text>
<text x="231.4" y="56.9">2</text>
<text x="231.4" y="59.3">3</text>
<text x="77.6" y="63.9">16</text>
<text x="83.2" y="63.9">1</text>
<text x="231.4" y="61.6">4</text>
<text x="77.6" y="71">13</text>
<text x="77.6" y="68.7">14</text>
<text x="77.6" y="66.3">15</text>
<text x="83.2" y="66.3">2</text>
<text x="83.2" y="68.7">3</text>
<text x="83.2" y="71">4</text>
<text x="77.6" y="75.7">11</text>
<text x="77.6" y="73.3">12</text>
<text x="83.2" y="73.3">5</text>
<text x="83.2" y="75.7">6</text>
<text x="77.6" y="80.4">9</text>
<text x="77.6" y="78.1">10</text>
<text x="83.2" y="78.1">7</text>
<text x="83.2" y="80.4">8</text>
<text x="14.3" y="87.5">C</text>
<text x="280.1" y="87.5">C</text>
<text x="231.4" y="94.5">1</text>
<text x="231.4" y="96.9">2</text>
<text x="231.4" y="99.2">3</text>
<text x="231.4" y="101.5">4</text>
<text x="151.7" y="102.7">1</text>
<text x="157.6" y="103.9">Vin</text>
<text x="164.8" y="103.9">Vout</text>
<text x="173.8" y="102.7">3</text>
<text x="231.4" y="103.9">5</text>
<text x="231.4" y="106.2">6</text>
<text x="164" y="108.9" transform="rotate(-90 164 108.9)">GND</text>
<text x="216.3" y="113.3">1</text>
<text x="224.4" y="113.3">2</text>
<text x="162.8" y="115" transform="rotate(-90 162.8 115)">2</text>
<text x="216.3" y="115.6">3</text>
<text x="216.3" y="118">5</text>
<text x="224.4" y="115.6">4</text>
<text x="224.4" y="118">6</text>
<text x="216.3" y="120.3">7</text>
<text x="216.3" y="122.7">9</text>
<text x="216.3" y="125">11</text>
<text x="223.2" y="122.7">10</text>
<text x="223.2" y="125">12</text>
<text x="224.4" y="120.3">8</text>
<text x="216.3" y="127.4">13</text>
<text x="216.3" y="129.7">15</text>
<text x="223.2" y="127.4">14</text>
<text x="223.2" y="129.7">16</text>
<text x="14.3" y="132.1">B</text>
<text x="216.3" y="132.1">17</text>
<text x="216.3" y="134.4">19</text>
<text x="216.3" y="136.8">21</text>
<text x="223.2" y="132.1">18</text>
<text x="223.2" y="134.4">20</text>
<text x="223.2" y="136.8">22</text>
<text x="280.1" y="132.1">B</text>
<text x="216.3" y="139.1">23</text>
<text x="216.3" y="141.5">25</text>
<text x="216.3" y="143.8">27</text>
<text x="223.2" y="139.1">24</text>
<text x="223.2" y="141.5">26</text>
<text x="223.2" y="143.8">28</text>
<text x="216.3" y="146.1">29</text>
<text x="216.3" y="148.5">31</text>
<text x="223.2" y="146.1">30</text>
<text x="223.2" y="148.5">32</text>
<text x="29.1" y="153.2">1</text>
<text x="29.1" y="155.5">2</text>
<text x="216.3" y="150.9">33</text>
<text x="216.3" y="153.2">35</text>
<text x="216.3" y="155.5">37</text>
<text x="223.2" y="150.9">34</text>
<text x="223.2" y="153.2">36</text>
<text x="223.2" y="155.5">38</text>
<text x="29.1" y="157.9">3</text>
<text x="29.1" y="160.3">4</text>
<text x="216.3" y="157.9">39</text>
<text x="216.3" y="160.3">41</text>
<text x="223.2" y="157.9">40</text>
<text x="223.2" y="160.3">42</text>
<text x="261" y="160.3">1</text>
<text x="29.1" y="162.6">5</text>
<text x="29.1" y="164.9">6</text>
<text x="29.1" y="167.3">7</text>
<text x="216.3" y="162.6">43</text>
<text x="216.3" y="164.9">45</text>
<text x="216.3" y="167.3">47</text>
<text x="223.2" y="162.6">44</text>
<text x="223.2" y="164.9">46</text>
<text x="223.2" y="167.3">48</text>
<text x="261" y="162.6">2</text>
<text x="29.1" y="169.6">8</text>
<text x="29.1" y="172">9</text>
<text x="216.3" y="169.6">49</text>
<text x="223.2" y="169.6">50</text>
<text x="14.3" y="176.7">A</text>
<text x="28" y="174.3">10</text>
<text x="28" y="176.7">11</text>
<text x="28" y="179">12</text>
<text x="197.3" y="175.5">Title</text>
<text x="280.1" y="176.7">A</text>
<text x="197.3" y="182.6">Size</text>
<text x="209" y="182.6">Number</text>
<text x="256.1" y="182.6">Revision</text>
<text x="197.3" y="189.6">Date:</text>
<text x="197.3" y="192">File:</text>
<text x="198.5" y="186.1">A4</text>
<text x="207.9" y="189.6">6-Jan-2012</text>
<text x="207.9" y="192">D:\变频器\tu20111110\日本变频器图纸.ddb</text>
<text x="244.3" y="189.6">Sheet</text>
<text x="244.3" y="192">Drawn By:</text>
<text x="250.9" y="189.6">of</text>
<text x="46.1" y="196.6">1</text>
<text x="113.6" y="196.6">2</text>
<text x="181.1" y="196.6">3</text>
<text x="248.6" y="196.6">4</text>
</g>
<g font-size="2.1" fill="#800000">
<text x="27.5" y="28.7">P</text>
<text x="142.5" y="25.2">VU+</text>
<text x="173.1" y="28.7">E1</text>
<text x="27.3" y="35.7">N</text>
<text x="201.5" y="35.7">+5V</text>
<text x="173.1" y="40.5">VU-</text>
<text x="267.1" y="40.5">+24V</text>
<text x="142.5" y="44">VV+</text>
<text x="173.1" y="47.5">E3</text>
<text x="214" y="47.5">RY</text>
<text x="267.1" y="47.5">+24V</text>
<text x="241.6" y="48.7">24G</text>
<text x="173.1" y="59.3">VV-</text>
<text x="142.2" y="62.8">VW+</text>
<text x="250.7" y="63.9">24G</text>
<text x="173.1" y="66.3">E5</text>
<text x="201.5" y="75.7">+5V</text>
<text x="143.3" y="81.5">V+</text>
<text x="165.4" y="81.5">E2,4,6</text>
<text x="173.1" y="78.1">VW-</text>
<text x="267.1" y="80.4">+24V</text>
<text x="212.9" y="87.5">FAN</text>
<text x="241.6" y="88.6">24G</text>
<text x="267.1" y="87.5">+24V</text>
<text x="194.2" y="96.9">V-</text>
<text x="184.8" y="103.9">VCC</text>
<text x="250.7" y="106.2">24G</text>
<text x="184.8" y="115.6">VG</text>
<text x="204.6" y="118">VG</text>
<text x="234.2" y="115.6">VCC</text>
<text x="234.2" y="118">+15V</text>
<text x="147.2" y="122.7">+24V</text>
<text x="203.5" y="120.3">-15V</text>
<text x="205.3" y="125">Us</text>
<text x="234.2" y="122.7">FAN</text>
<text x="147.2" y="134.4">24G</text>
<text x="203.9" y="132.1">+5V</text>
<text x="234.2" y="132.1">+5V</text>
<text x="95.2" y="146.1">-15V</text>
<text x="191.9" y="146.1">+5V</text>
<text x="204.6" y="146.1">OC</text>
<text x="39" y="153.2">+15V</text>
<text x="39" y="155.5">-15V</text>
<text x="204.6" y="153.2">G2'</text>
<text x="204.6" y="155.5">G6'</text>
<text x="234.2" y="153.2">G4'</text>
<text x="234.2" y="155.5">G1'</text>
<text x="39" y="157.9">CT1</text>
<text x="203.9" y="160.3">CT1</text>
<text x="204.6" y="157.9">G3'</text>
<text x="234.2" y="160.3">CT2</text>
<text x="234.2" y="157.9">G5'</text>
<text x="253.2" y="156.7">+5V</text>
<text x="39" y="162.6">+15V</text>
<text x="39" y="164.9">-15V</text>
<text x="39" y="167.3">CT2</text>
<text x="66.5" y="167.3">Us</text>
<text x="203.9" y="162.6">CT3</text>
<text x="39" y="172">+15V</text>
<text x="147.2" y="169.6">+15V</text>
<text x="202.9" y="169.6">+24V</text>
<text x="234.2" y="169.6">24G</text>
<text x="39" y="174.3">-15V</text>
<text x="39" y="176.7">CT3</text>
</g>
<g font-size="2.1" fill="#000080">
<text x="52.4" y="26.3">F?</text>
<text x="125.6" y="27.5">T1</text>
<text x="134.8" y="25.2">D?</text>
<text x="146.7" y="26.9">R?</text>
<text x="252.3" y="25.2">D?</text>
<text x="41.7" y="32.3">R?</text>
<text x="41.7" y="34.6">150K</text>
<text x="52.4" y="31.1">2A</text>
<text x="71.5" y="32">C?</text>
<text x="71.5" y="34.4">472</text>
<text x="80.9" y="34.4">C?</text>
<text x="86.3" y="32.3">R?</text>
<text x="86.3" y="34.6">150K</text>
<text x="93.4" y="32.3">R?</text>
<text x="93.4" y="34.6">150K</text>
<text x="104.4" y="34.4">C?</text>
<text x="109.8" y="32.3">R?</text>
<text x="109.8" y="34.6">150K</text>
<text x="116.8" y="32.3">R?</text>
<text x="116.8" y="34.6">150K</text>
<text x="134.8" y="32.3">DIODE</text>
<text x="146.7" y="34.4">C?</text>
<text x="146.7" y="30.6">2.2K</text>
<text x="158.2" y="32">D?</text>
<text x="158.2" y="34.4">8.2V</text>
<text x="172.6" y="32">C?</text>
<text x="172.6" y="34.4">56u/35V</text>
<text x="210.2" y="33.9">R?</text>
<text x="252.3" y="32.3">DIODE</text>
<text x="254.7" y="34.4">MC1</text>
<text x="43.3" y="38.6">R?</text>
<text x="55" y="38.6">R?</text>
<text x="80.9" y="36.7">103</text>
<text x="104.4" y="36.7">103</text>
<text x="146.7" y="36.7">56u/35V</text>
<text x="210.2" y="37.6">330R</text>
<text x="220.4" y="39.3">R?</text>
<text x="220.4" y="41.7">1K</text>
<text x="233.5" y="37.6">PC300</text>
<text x="43.3" y="42.3">150K</text>
<text x="55" y="42.3">220K</text>
<text x="65.1" y="44">R?</text>
<text x="65.1" y="46.3">220K</text>
<text x="95" y="43.8">D?</text>
<text x="95" y="46.1">DIODE</text>
<text x="118.5" y="43.8">D?</text>
<text x="118.5" y="46.1">DIODE</text>
<text x="134.8" y="44">D?</text>
<text x="146.7" y="45.6">R?</text>
<text x="78.6" y="52.7">R?</text>
<text x="134.8" y="51.1">DIODE</text>
<text x="146.7" y="53.2">C?</text>
<text x="146.7" y="49.4">2.2K</text>
<text x="158.2" y="50.8">D?</text>
<text x="158.2" y="53.2">8.2V</text>
<text x="172.6" y="50.8">C?</text>
<text x="172.6" y="53.2">56u/35V</text>
<text x="229" y="51.1">CN8</text>
<text x="233.5" y="48">355</text>
<text x="59.3" y="57.8">D?</text>
<text x="65.1" y="55.7">R?</text>
<text x="65.1" y="58.1">68K</text>
<text x="78.6" y="56.4">220R</text>
<text x="146.7" y="55.5">56u/35V</text>
<text x="250.2" y="55.5">D?</text>
<text x="250.2" y="57.8">DIODE</text>
<text x="59.3" y="60.2">LED</text>
<text x="76.2" y="60.5">U?</text>
<text x="99.7" y="64.4">R?</text>
<text x="134.8" y="62.8">D?</text>
<text x="146.7" y="64.4">R?</text>
<text x="229" y="65.1">MC</text>
<text x="254.7" y="65.1">D307</text>
<text x="99.7" y="68.2">33R</text>
<text x="117.3" y="71.9">K2225</text>
<text x="119.7" y="69.6">K1</text>
<text x="134.8" y="69.8">DIODE</text>
<text x="146.7" y="71.9">C?</text>
<text x="146.7" y="68.2">2.2K</text>
<text x="158.2" y="69.6">D?</text>
<text x="158.2" y="71.9">8.2V</text>
<text x="172.6" y="69.6">C?</text>
<text x="172.6" y="71.9">56u/35V</text>
<text x="92.5" y="72.2">C?</text>
<text x="99.7" y="73.8">R?</text>
<text x="99.7" y="77.6">68K</text>
<text x="146.7" y="74.3">56u/35V</text>
<text x="210.2" y="73.8">R301</text>
<text x="210.2" y="77.6">330R</text>
<text x="233.5" y="77.6">PC301</text>
<text x="252.3" y="72.2">DIODE</text>
<text x="254.7" y="74.3">RYFAN</text>
<text x="48.7" y="81.5">R?</text>
<text x="48.7" y="83.9">10K</text>
<text x="59.8" y="83.7">C?</text>
<text x="67.5" y="81.5">R?</text>
<text x="67.5" y="83.9">10K</text>
<text x="76.2" y="83.9">M51978</text>
<text x="92.5" y="79.2">104</text>
<text x="94.7" y="81.5">C?</text>
<text x="116.8" y="81.5">R?</text>
<text x="116.8" y="83.9">0.22R</text>
<text x="134.8" y="81.5">D?</text>
<text x="146.7" y="83.2">R?</text>
<text x="158.5" y="83.2">R?</text>
<text x="172.4" y="81.8">D?</text>
<text x="184.1" y="81.8">D?</text>
<text x="220.4" y="79.2">R303</text>
<text x="220.4" y="81.5">1K</text>
<text x="59.8" y="86">1.5n</text>
<text x="94.7" y="88.6">10n</text>
<text x="134.8" y="88.6">DIODE</text>
<text x="146.7" y="87">1K</text>
<text x="158.5" y="87">1K</text>
<text x="170" y="88.4">3.6V</text>
<text x="181.8" y="88.4">3.6V</text>
<text x="233.5" y="87.9">355</text>
<text x="67.5" y="93.3">R?</text>
<text x="67.5" y="95.7">2.2K</text>
<text x="92.6" y="90.3">R?</text>
<text x="92.6" y="94">3.3K</text>
<text x="102" y="94.9">R?</text>
<text x="146.7" y="90.7">C?</text>
<text x="146.7" y="93.1">220u/35V</text>
<text x="170.3" y="90.7">C?</text>
<text x="170.3" y="93.1">220u/35V</text>
<text x="229" y="90.9">CN3</text>
<text x="250.2" y="95.4">D?</text>
<text x="102" y="98.7">10R</text>
<text x="113.8" y="100.1">C?</text>
<text x="134.8" y="100.3">D?</text>
<text x="156.1" y="98">U?</text>
<text x="156.1" y="100.3">VOLTREG</text>
<text x="250.2" y="97.8">DIODE</text>
<text x="91" y="102.7">R?</text>
<text x="91" y="105.1">1K</text>
<text x="113.8" y="102.5">1n</text>
<text x="134.8" y="107.4">DIODE</text>
<text x="146.7" y="109.5">C416</text>
<text x="146.7" y="111.9">120u/16V</text>
<text x="184.4" y="109.5">C451</text>
<text x="184.4" y="111.9">56u/35V</text>
<text x="217.3" y="109.7">CN1</text>
<text x="229" y="109.7">FAN</text>
<text x="78.3" y="119.1">D?</text>
<text x="91" y="114.5">R?</text>
<text x="91" y="116.8">15K</text>
<text x="113.6" y="119.1">D?</text>
<text x="134.8" y="119.1">D407</text>
<text x="43" y="125.9">D?</text>
<text x="57.4" y="125.9">C?</text>
<text x="104.4" y="125.9">C?</text>
<text x="33.9" y="128.3">C?</text>
<text x="33.9" y="130.7">104</text>
<text x="43" y="128.3">27V</text>
<text x="57.4" y="128.3">47u/63V</text>
<text x="69.8" y="126.2">R?</text>
<text x="69.8" y="128.5">220K</text>
<text x="78.3" y="126.2">DIODE</text>
<text x="91" y="126.2">R?</text>
<text x="91" y="128.5">2.2K</text>
<text x="104.4" y="128.3">100u/50V</text>
<text x="113.6" y="126.2">GU1B</text>
<text x="134.8" y="126.2">F5KF40</text>
<text x="146.7" y="128.3">C417</text>
<text x="146.7" y="130.7">470u/35V</text>
<text x="156" y="135.6">D?</text>
<text x="108.9" y="142.6">D405</text>
<text x="134.8" y="142.6">D403</text>
<text x="156" y="142.6">DIODE</text>
<text x="24.5" y="149.7">CN11</text>
<text x="108.9" y="149.7">DIODE</text>
<text x="134.8" y="149.7">F5KF20</text>
<text x="151.5" y="145">3</text>
<text x="153.8" y="147.3">VIN</text>
<text x="158.5" y="149.7">GND</text>
<text x="160.9" y="147.3">VOUT</text>
<text x="167.9" y="145">2</text>
<text x="175" y="149.5">C?</text>
<text x="104.4" y="151.8">C414</text>
<text x="104.4" y="154.1">220u/25V</text>
<text x="146.7" y="151.8">C409</text>
<text x="146.7" y="154.1">1000u/25V</text>
<text x="160.9" y="152">1</text>
<text x="163.2" y="154.4">3052</text>
<text x="175" y="151.8">56u/35V</text>
<text x="191.4" y="151.8">C?</text>
<text x="191.4" y="154.1">CAP</text>
<text x="259.6" y="156.7">CN2</text>
<text x="73.8" y="165.5">R?</text>
<text x="85.6" y="165.5">R?</text>
<text x="97.1" y="163.8">D412</text>
<text x="109.1" y="165.5">R?</text>
<text x="134.8" y="166.1">D404</text>
<text x="146.7" y="163.5">C412</text>
<text x="146.7" y="165.9">220u/25V</text>
<text x="259.6" y="166.1">RT</text>
<text x="72.2" y="173.2">R?</text>
<text x="73.8" y="169.2">47K</text>
<text x="85.6" y="169.2">33K</text>
<text x="97.1" y="170.8">DIODE</text>
<text x="109.1" y="169.2">220R</text>
<text x="134.8" y="173.2">DIODE</text>
<text x="72.2" y="175.5">15K</text>
<text x="97.4" y="175.3">C?</text>
<text x="97.4" y="177.6">104</text>
<text x="24.5" y="182.6">CT</text>
<text x="264.3" y="184.9">V1.0</text>
<text x="264.3" y="189.6">1/2</text>
</g>
</svg>
